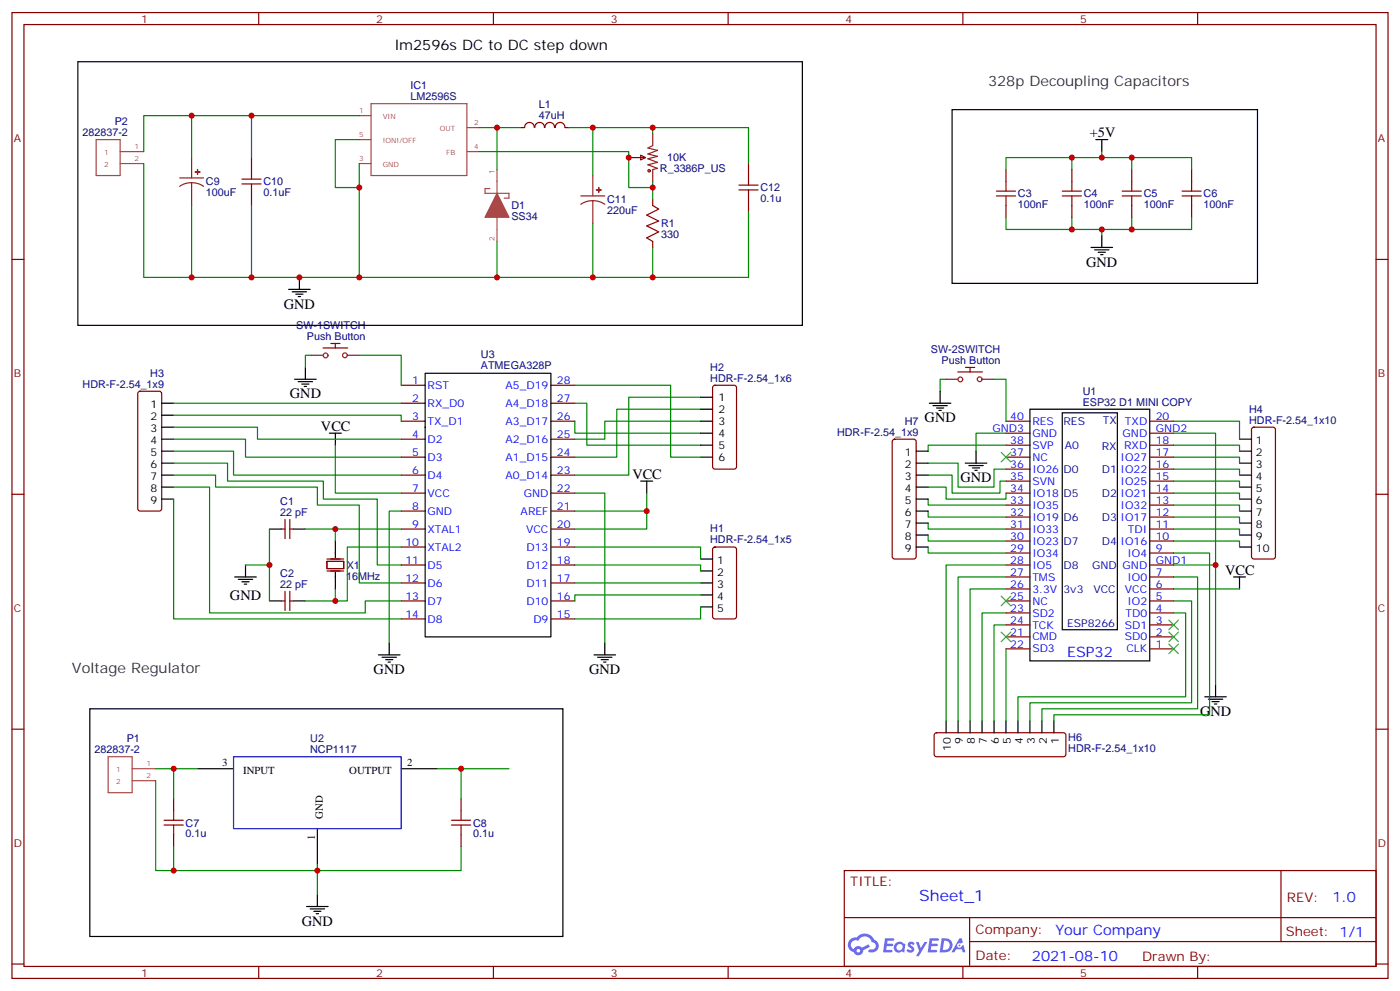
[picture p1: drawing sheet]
<svg xmlns="http://www.w3.org/2000/svg" width="412mm" height="292mm" viewBox="0 0 412 292" stroke-linecap="round" stroke-linejoin="round" font-family="sans-serif">
<g fill="none" stroke="#870000" stroke-width=".35">
<path d="M3.5 3.7h405.4v284.3h-405.4zM7.1 7.2h398.2v277.3h-398.2zM76.2 3.7v3.5M145.3 3.7v3.5M214.5 3.7v3.5M283.6 3.7v3.5M352.8 3.7v3.5M3.5 76.4h3.6M405.3 76.4h3.6M3.5 145.5h3.6M405.3 145.5h3.6M3.5 214.7h3.6"/>
<path d="M405.3 214.7h3.6M248.7 256.3h156.6v28.2h-156.6zM377.3 256.3v20.9M248.7 270.1h156.5M285.6 277.2h119.6M285.6 270.1v14.2M3.5 283.8h3.6M76.2 284.5v3.5M145.3 284.5v3.5M214.5 284.5v3.5M283.6 284.5v3.5M352.8 284.5v3.5"/>
<path d="M405.3 283.8h3.6"/>
</g>
<g fill="#5487ff">
<path d="M267.7 277.5a1.22 1.22 0 0 1 1.7 .2l-.4 .6a.47 .47 0 0 0-.3-.4 .47 .47 0 0 0-.5 .2l.1 .2a1.14 1.14 0 0 1 .8 1.8 1.14 1.14 0 0 1-1.9 0l-.2-.2 .5-.6 .7 .5a.29 .29 0 0 0 .3-.3 .29 .29 0 0 0-.2-.3 1.04 1.04 0 0 1-.6-1.7z"/>
<path d="M260.7 276.2h2.4l.3 .2-.2 .5-1.8 .1-.1 .8h1.5l.3 .4-.3 .4h-1.6l-.2 1.1h1.7l.2 .3-.2 .3-2.6 .1z"/>
<path d="M273.8 276.2h2.4l.3 .2-.1 .5-1.8 .1-.2 .8h1.6l.3 .4-.4 .4-1.6-.1-.1 1.1 1.7 .1 .2 .3-.2 .3-2.6 .1z"/>
<path d="M282.6 276.2h.7l.3 1.3-.6 .3a.69 .69 0 0 0-1 .3 .69 .69 0 0 0 .4 .9 .69 .69 0 0 0 .9-.6l.5-.2 .6 2.2h-.8l-.2-.9h-1.8l-.5 .9h-.8z"/>
<path d="M269.8 277.3h.8l.6 1.8 1.1-1.8h.9l-2.6 4.2h-.8l.9-1.5z"/>
<path d="M277.4 276.2l-.6 4.2h1.3a2.11 2.11 0 0 0 2.5-2.1 2.11 2.11 0 0 0-2.5-2.1zM278.1 277a1.39 1.39 0 0 1 1.7 1.4 1.39 1.39 0 0 1-1.8 1.2h-.3z"/>
<path d="M263.7 277.8a1.54 1.54 0 0 0-.1 2.2 1.54 1.54 0 0 0 2.2 .1l.6 .3 .3-2.3-.2-.3h-.4a1.49 1.49 0 0 0-2.4 0zM264 278.8a.94 .94 0 0 1 1.8 0 .94 .94 0 0 1-1.8 0z"/>
<path d="M250.4 276.6a2.18 2.18 0 0 0 1.1 3.7 1.44 1.44 0 0 0 1.6 .9 1.44 1.44 0 0 0 1.2-1.4l2-1.1-.5-.7-1.9 1a1.47 1.47 0 0 0-2.4 .4 1.39 1.39 0 0 1-.7-1.9 1.39 1.39 0 0 1 2-.5 2.12 2.12 0 0 1 2.2-1.3 2.12 2.12 0 0 1 1.9 1.7 1.14 1.14 0 0 1 1.1 1.4 1.14 1.14 0 0 1-1.7 .7 .43 .43 0 0 0-.5 .4 .43 .43 0 0 0 .4 .5 1.98 1.98 0 0 0 2.5-1.2 1.98 1.98 0 0 0-1.2-2.6 3.1 3.1 0 0 0-5.3-.6l-.9 .1zM252.3 279.9a.55 .55 0 0 1 1.1 0 .55 .55 0 0 1-1.1 0z"/>
<circle cx="282.6" cy="278.3" r=".26"/>
</g>
<g fill="none" stroke="#870000" stroke-width=".35">
<path d="M153.5 37.6h1M154.6 37.5a1.41 1.41 0 0 1 1.4-1.5 1.41 1.41 0 0 1 1.4 1.5M157.6 37.5a1.41 1.41 0 0 1 1.4-1.5 1.41 1.41 0 0 1 1.4 1.5M160.5 37.5a1.41 1.41 0 0 1 1.4-1.5 1.41 1.41 0 0 1 1.4 1.5M163.6 37.5a1.41 1.41 0 0 1 1.4-1.5 1.41 1.41 0 0 1 1.4 1.5M166.5 37.6h1.1M74.1 46.4v3.5M74.1 57v3.5M185.2 46.4h4.9M188.7 45.7l1.4 .7-1.4 .7zM192.3 58.7v1.8M220.5 48.2v3.5"/>
<path d="M220.5 58.7v3.6M296.3 49.9v3.5M315.7 49.9v3.5M333.4 49.9v3.5M351 49.9v3.5M192.3 71.1v1.7M296.3 60.5v3.5M315.7 60.5v3.5M333.4 60.5v3.5M351 60.5v3.5M40.8 115.4l.5-.2h5.6l.5 .2 .2 .5v33.9l-.2 .5-.5 .2h-5.6l-.5-.3-.2-.4v-33.9zM118.2 113.4h7"/>
<path d="M118.2 118.7h7M162.3 113.4h7M162.3 118.7h7M210.1 113.6l.5-.2h5.7l.6 .4 .1 23.6-.5 .7h-5.9l-.6-.4-.1-23.6zM118.2 124h7M118.2 129.3h7M118.2 134.6h7M118.2 139.9h7M162.3 124h7M162.3 129.3h7M162.3 134.6h7M162.3 139.9h7"/>
<path d="M263.1 129.5l.4-.2h5.7l.5 .2 .2 .5v33.9l-.3 .5-.4 .2h-5.7l-.5-.3-.2-.4v-33.9zM296.3 124h7.1M296.3 134.6h7.1M296.3 127.5h7.1M296.3 131.1h7.1M296.3 138.1h7.1M338.7 124h7M338.7 134.6h7M338.7 127.5h7M338.7 131.1h7M338.7 138.1h7M368.9 126l.5-.2h5.6l.5 .2 .2 .5v37.4l-.2 .5-.5 .2h-5.6l-.5-.3-.2-.4v-37.4z"/>
<path d="M82.9 155.8h1.1M84 152.9v5.7M85.4 152.9v5.7M85.4 155.8h1M118.2 155.8h7M118.2 145.2h7M118.2 150.5h7M162.3 155.8h7M162.3 145.2h7M162.3 150.5h7M296.3 155.8h7.1M296.3 145.2h7.1"/>
<path d="M296.3 141.6h7.1M296.3 148.7h7.1M296.3 152.2h7.1M296.3 159.3h7.1M338.7 155.8h7M338.7 145.2h7M338.7 141.6h7M338.7 148.7h7M338.7 152.2h7M338.7 159.3h7M82.9 176.9h1.1M84 174.1v5.6"/>
<path d="M85.4 174.1v5.6M85.4 176.9h1M96.3 165.3h4.9v2.1h-4.9zM96.3 168.1h4.9M96.3 164.6h4.9M118.2 176.9h7M118.2 161h7M118.2 166.3h7M118.2 171.6h7M162.3 176.9h7M162.3 161h7M162.3 166.3h7"/>
<path d="M162.3 171.6h7M210.1 161.2l.5-.2h5.7l.6 .5 .1 20-.5 .7h-5.9l-.6-.5-.1-20zM296.3 176.9h7.1M296.3 166.3h7.1M296.3 162.8h7.1M296.3 169.9h7.1M296.3 173.4h7.1M338.7 176.9h7M338.7 166.3h7M338.7 162.8h7M338.7 169.9h7M338.7 173.4h7"/>
<path d="M118.2 182.2h7M162.3 182.2h7M296.3 180.4h7.1M296.3 184h7.1M296.3 187.5h7.1M296.3 191h7.1M338.7 180.4h7M338.7 184h7M338.7 187.5h7M338.7 191h7M275.4 215.9l.5-.2h37.4l.5 .2 .2 .5v5.7l-.3 .5-.4 .2h-37.4l-.5-.3-.2-.4v-5.7zM51.2 235.1v3.6"/>
<path d="M135.8 235.1v3.6M51.2 245.7v3.5M135.8 245.7v3.5"/>
</g>
<g fill="none" stroke="#000" stroke-width=".35">
<path d="M22.9 18.2h213.5v77.6h-213.5zM280.5 32.3h89.9v51.1h-89.9zM322.8 41.1h3.5M324.6 41.1v3.5M321.4 72.8h6.3M322.4 73.6h4.3M323.5 74.3h2.1M324.2 75h.7M324.6 69.3v3.5M85 85.2h6.4M86.1 85.9h4.2M87.1 86.6h2.2"/>
<path d="M87.8 87.3h.7M88.2 81.7v3.5M47.6 118.7h3.6M86.8 111.7h6.3M87.8 112.4h4.3M88.9 113.1h2.1M89.6 113.8h.7M90 108.1v3.6M125.2 109.9h37.1v77.6h-37.1zM206.4 116.9h3.5M273.8 118.7h6.3M274.8 119.4h4.2"/>
<path d="M276.9 115.2v3.5M47.6 122.2h3.6M47.6 125.8h3.6M47.6 129.3h3.6M47.6 132.8h3.6M47.6 136.3h3.6M47.6 139.9h3.6M97 127.5h3.5M98.8 127.5v3.6M206.4 127.5h3.5M206.4 120.5h3.5M206.4 124h3.5"/>
<path d="M206.4 131.1h3.5M206.4 134.6h3.5M269.9 132.8h3.5M269.9 136.3h3.5M269.9 139.9h3.5M275.9 120.1h2.1M276.6 120.8h.7M284.3 136.3h6.4M285.4 137.1h4.2M286.5 137.8h2.1M287.2 138.5h.7M287.5 132.8v3.5"/>
<path d="M303.4 120.5h35.3v74.1h-35.3zM312.9 121.5h16.2v63.9h-16.2zM365.1 129.3h3.6M365.1 132.8h3.6M365.1 136.3h3.6M365.1 139.9h3.6M47.6 143.4h3.6M47.6 146.9h3.6M79.4 155.8h3.5M86.4 155.8h3.6M98.8 159.3v4.9M188.7 141.6h3.6"/>
<path d="M190.5 141.6v3.6M269.9 143.4h3.5M269.9 146.9h3.5M269.9 150.5h3.5M269.9 154h3.5M269.9 157.5h3.5M365.1 143.4h3.6M365.1 146.9h3.6M365.1 150.5h3.6M365.1 154h3.6M365.1 157.5h3.6M69.1 169.9h6.4"/>
<path d="M70.2 170.6h4.2M71.3 171.3h2.1M72 172h.7M72.3 166.3v3.6M79.4 176.9h3.5M86.4 176.9h3.6M98.8 168.5v4.9M206.4 164.6h3.5M206.4 168.1h3.5M206.4 171.6h3.5M206.4 175.2h3.5M206.4 178.7h3.5"/>
<path d="M269.9 161h3.5M363.4 169.9h3.5M365.1 169.9v3.5M365.1 161h3.6M111.5 192.8h6.3M112.5 193.5h4.3M113.6 194.2h2.1M114.3 194.9h.7M114.7 189.3v3.5M175 192.8h6.3M176 193.5h4.3M177.1 194.2h2.1"/>
<path d="M177.8 194.9h.7M178.2 189.3v3.5M26.5 208.7h139.3v67h-139.3zM278.7 212.2v3.5M282.2 212.2v3.5M285.8 212.2v3.5M289.3 212.2v3.5M292.8 212.2v3.5M296.3 212.2v3.5M299.9 212.2v3.5M303.4 212.2v3.5M306.9 212.2v3.5"/>
<path d="M310.4 212.2v3.5M354.9 205.1h6.3M356 205.8h4.2M357 206.6h2.1M357.7 207.3h.7M358.1 201.6v3.5M58.2 226.3h10.6M118.2 226.3h10.6M93.5 243.9v10.6M90.3 266.9h6.4M91.4 267.6h4.2M92.4 268.3h2.1"/>
<path d="M93.1 269h.7M93.5 263.3v3.6"/>
</g>
<g fill="none" stroke="#008700" stroke-width=".35">
<path d="M56.4 34v12.4M74.1 34v12.4M105.8 34h-63.5v10.6M141.1 37.6h12.4M146.4 37.6v12.3M167.6 37.6h7v14.1M174.6 37.6h17.7v1.7M192.3 37.6h28.2v10.6M42.3 48.2v33.5h14.1M105.8 48.2v33.5h-49.4v-21.2M105.8 41.1h-7v14.1h7M141.1 44.6h44.1v10.6h7.1v-1.8"/>
<path d="M192.3 55.2v3.5M296.3 49.9v-3.5h54.7v3.5M315.7 46.4v3.5M324.6 44.6v1.8M333.4 46.4v3.5M74.1 60.5v21.2M146.4 71.1v10.6h-40.6M174.6 65.8v15.9h-28.2M192.3 72.8v8.9h-17.7M220.5 62.3v19.4h-28.2M296.3 64v3.6h54.7v-3.6M315.7 64v3.6"/>
<path d="M324.6 67.6v1.7M333.4 64v3.6M51.2 118.7h67M91.7 104.6h-1.7v3.5M105.8 104.6h12.4v8.8M169.3 118.7h3.6v12.4h33.5M169.3 113.4h28.3v21.2h8.8M206.4 116.9h-21.2v23h-15.9M278.7 111.7h-1.8v3.5M292.8 111.7h3.5v12.3M51.2 122.2h67v1.8M51.2 125.8h24.6v3.5h42.4"/>
<path d="M51.2 139.9h12.3v3.5h30v5.3h12.3v22.9h12.4M51.2 136.3h15.8v5.3h28.2v5.3h15.9v19.4h7.1M51.2 132.8h17.6v7.1h49.4M51.2 129.3h21.1v5.3h45.9M98.8 131.1v14.1h19.4M169.3 124v3.5h37.1M206.4 120.5h-24.7v14.1h-12.4M206.4 124h-28.2v5.3h-8.9M273.4 136.3h8.8v7.1h10.6v-5.3h3.5M273.4 139.9h7.1v5.3h14.1v-3.6h1.7M296.3 127.5h-8.8v5.3M296.3 131.1h-22.9v1.7"/>
<path d="M345.7 127.5h12.4v74.1M345.7 124h19.4v5.3M345.7 131.1h19.4v1.7M345.7 134.6h19.4v1.7M345.7 138.1h19.4v1.8M51.2 146.9v35.3h67M51.2 143.4h10.5v37h45.9v-3.5h10.6M79.4 155.8v10.5h-7.1M90 155.8h8.8M118.2 155.8h-19.4v3.5M118.2 150.5h-3.5v38.8M169.3 145.2h8.9v44.1"/>
<path d="M190.5 145.2v5.3h-21.2M190.5 150.5v5.3h-21.2M273.4 143.4h5.3v3.5h17.6v-1.7M273.4 146.9v1.8h22.9M273.4 150.5v1.7h22.9M273.4 154v1.8h22.9M273.4 157.5v1.8h22.9M345.7 141.6h19.4v1.8M345.7 145.2h19.4v1.7M345.7 148.7h19.4v1.8M345.7 152.2h19.4v1.8M345.7 155.8h19.4v1.7"/>
<path d="M345.7 159.3h19.4v1.7M79.4 166.3v10.6M98.8 173.4v3.5M118.2 161h-15.9v15.9h-12.3M169.3 161h37.1v3.6M169.3 166.3h37.1v1.8M169.3 171.6h37.1M206.4 175.2h-37.1v1.7M206.4 178.7v3.5h-37.1M273.4 161v1.8h22.9M296.3 173.4h-10.5v38.8M296.3 169.9h-14.1v42.3"/>
<path d="M296.3 166.3h-17.6v45.9M345.7 162.8h10.6v47.6h-45.9v1.8M345.7 169.9h7.1v38.8h-45.9v3.5M345.7 176.9h5.3v30h-47.6v5.3M345.7 166.3h12.4M345.7 173.4h19.4M296.3 184h-3.5v28.2M296.3 180.4h-7v31.8M296.3 191v21.2M345.7 180.4h3.5v24.7h-49.3v7.1M45.9 229.8v26.5h5.3M45.9 226.3h12.3"/>
<path d="M51.2 226.3v8.8M128.8 226.3h21.1M135.8 226.3v8.8M51.2 249.2v7.1h84.6v-7.1M93.5 254.5v8.8"/>
</g>
<g fill="none" stroke="#a10000" stroke-width=".35">
<path d="M71.3 52.7h5.6M71.3 54.2h5.6M74.1 49.9v2.8M74.1 54.2v2.8M217.7 55.9h5.6M217.7 54.5h5.6M220.5 51.7v2.8M220.5 55.9v2.8M293.5 56.3h5.7M293.5 57.7h5.7M296.3 53.4v2.9M296.3 57.7v2.8"/>
<path d="M312.9 56.3h5.7M312.9 57.7h5.7M315.7 53.4v2.9M315.7 57.7v2.8M330.6 56.3h5.6M330.6 57.7h5.6M333.4 53.4v2.9M333.4 57.7v2.8M348.2 56.3h5.6M348.2 57.7h5.6M351 53.4v2.9M351 57.7v2.8"/>
<path d="M192.3 60.5l1.7 1.1-3.5 1.7 3.5 1.8-3.5 1.4 3.5 1.8-3.5 1.7 1.8 1.1M51.2 238.7v2.8M135.8 238.7v2.8M48.3 242.9h5.7M48.3 241.5h5.7M51.2 242.9v2.8M133 242.9h5.6M133 241.5h5.6M135.8 242.9v2.8"/>
<circle cx="191.2" cy="50.3" r=".35"/>
</g>
<path d="M95.2 102.4h7.2M97.5 101.1h2.6M98.8 101.2v1.3M282.1 109.5h7.3M284.4 108.2h2.7M285.8 108.2v1.3" fill="none" stroke="#900" stroke-width=".35"/>
<g fill="none" stroke="#8c2424" stroke-width=".35">
<path d="M192.3 39.3v3.6l-1.4 .7 2.8 .7-2.8 1 2.8 .7-2.8 .7 2.8 1.1-2.8 .7 2.8 1.1-1.4 .3v3.5M52.9 52.4h7.1M56.4 53.8l-1.8 .2-1.7 .9M56.4 53.8l1.9 .2 1.7 .9M56.4 46.4v6M56.4 53.8v6.7M171.1 57.7h7.1M174.6 59.1l-1.8 .2-1.7 .8M174.6 59.1l1.9 .2 1.7 .8M174.6 51.7v6M174.6 59.1v6.7M91.7 104.6h3.5"/>
<path d="M102.3 104.6h3.5M278.7 111.7h3.5M289.3 111.7h3.5"/>
<circle cx="95.9" cy="104.6" r=".71"/>
<circle cx="101.6" cy="104.6" r=".71"/>
<circle cx="282.9" cy="111.7" r=".71"/>
<circle cx="288.6" cy="111.7" r=".71"/>
</g>
<path d="M68.8 222.8h49.4v21.1h-49.4z" fill="none" stroke="#0000bf" stroke-width=".35"/>
<g fill="none" stroke="#a64a4a" stroke-width=".35">
<path d="M105.8 34h3.5M109.3 30.5h28.2v21.2h-28.2zM137.6 37.6h3.5M28.3 41.1h7.1v10.6h-7.1zM35.4 48.2h6.9M35.4 44.6h6.9M105.8 41.1h3.5M105.8 48.2h3.5M137.6 44.6h3.5M144.3 55.5h-1.4v1.4h7v1.4h-1.4M146.4 49.9v7M146.4 64v3.5"/>
<path d="M146.4 67.6v3.5M31.9 222.8h7v10.6h-7zM38.9 226.3h7M38.9 229.8h7"/>
</g>
<g fill="#8c2424" stroke="#8c2424" stroke-width=".35">
<path d="M57.5 50.6l1.4 .1z"/>
<path d="M58.2 49.9v1.4z"/>
<path d="M175.7 55.9l1.4 .1z"/>
<path d="M176.4 55.2v1.4z"/>
</g>
<path d="M146.4 56.9l3.5 7.1h-7z" fill="#a64a4a" stroke="#a64a4a" stroke-width=".35"/>
<path d="M294.9 133.2l2.8 2.8M297.7 133.2l-2.8 2.8M294.9 175.5l2.8 2.8M297.7 175.5l-2.8 2.8M294.9 186.1l2.8 2.8M297.7 186.1l-2.8 2.8M344.3 182.6l2.8 2.8M344.3 186.1l2.8 2.8M344.3 189.6l2.8 2.8M347.1 182.6l-2.8 2.8M347.1 186.1l-2.8 2.8M347.1 189.6l-2.8 2.8" fill="none" stroke="#3c3" stroke-width=".35"/>
<g fill="#c00">
<circle cx="79.4" cy="166.3" r=".88"/>
<circle cx="315.7" cy="67.6" r=".88"/>
<circle cx="315.7" cy="46.4" r=".88"/>
<circle cx="333.4" cy="46.4" r=".88"/>
<circle cx="333.4" cy="67.6" r=".88"/>
<circle cx="324.6" cy="46.4" r=".88"/>
<circle cx="324.6" cy="67.6" r=".88"/>
<circle cx="135.8" cy="226.3" r=".88"/>
<circle cx="98.8" cy="155.8" r=".88"/>
<circle cx="98.8" cy="176.9" r=".88"/>
<circle cx="190.5" cy="150.5" r=".88"/>
<circle cx="74.1" cy="81.7" r=".88"/>
<circle cx="105.8" cy="55.2" r=".88"/>
<circle cx="146.4" cy="37.6" r=".88"/>
<circle cx="174.6" cy="37.6" r=".88"/>
<circle cx="185.2" cy="46.4" r=".88"/>
<circle cx="192.3" cy="55.2" r=".88"/>
<circle cx="192.3" cy="37.6" r=".88"/>
<circle cx="105.8" cy="81.7" r=".88"/>
<circle cx="146.4" cy="81.7" r=".88"/>
<circle cx="174.6" cy="81.7" r=".88"/>
<circle cx="192.3" cy="81.7" r=".88"/>
<circle cx="358.1" cy="166.3" r=".88"/>
<circle cx="88.2" cy="81.7" r=".88"/>
<circle cx="51.2" cy="226.3" r=".88"/>
<circle cx="56.4" cy="34" r=".88"/>
<circle cx="74.1" cy="34" r=".88"/>
<circle cx="56.4" cy="81.7" r=".88"/>
<circle cx="93.5" cy="256.3" r=".88"/>
<circle cx="51.2" cy="256.3" r=".88"/>
</g>
<text font-size="4.6" fill="#00f" x="270.8" y="265.3">Sheet_1</text>
<g font-size="4.2">
<text x="116.4" y="14.6">lm2596s DC to DC step down</text>
<text x="321" y="40.4">+5V</text>
<text x="320" y="78.5">GND</text>
<text x="83.6" y="90.8">GND</text>
<text x="85.4" y="117.3">GND</text>
<text x="272.4" y="124.4">GND</text>
<text x="94.5" y="126.8">VCC</text>
<text x="186.3" y="140.9">VCC</text>
<text x="282.9" y="142">GND</text>
<text x="360.9" y="169.2">VCC</text>
<text x="67.7" y="176.5">GND</text>
<text x="110.1" y="198.4">GND</text>
<text x="173.6" y="198.4">GND</text>
<text x="353.5" y="210.8">GND</text>
<text x="88.9" y="272.5">GND</text>
</g>
<g font-size="4.2" fill="#333">
<text x="291" y="25.2">328p Decoupling Capacitors</text>
<text x="21.2" y="198.1">Voltage Regulator</text>
</g>
<g font-size="4.2" fill="#00f">
<text x="314.3" y="193.5">ESP32</text>
<text x="392.5" y="265.6">1.0</text>
<text x="310.9" y="275.1">Your Company</text>
<text x="304" y="282.9">2021-08-10</text>
</g>
<g font-size="3.9" fill="#800">
<text x="250.5" y="260.9">TITLE:</text>
<text x="379.1" y="265.6">REV:</text>
<text x="287.4" y="275.1">Company:</text>
<text x="378.7" y="275.7">Sheet: 1/1</text>
<text x="287.4" y="282.8">Date:</text>
<text x="336.4" y="282.8">Drawn By:</text>
</g>
<g font-size="3.2" fill="#800">
<text x="41.6" y="6.7">1</text>
<text x="110.8" y="6.7">2</text>
<text x="179.9" y="6.7">3</text>
<text x="249.1" y="6.7">4</text>
<text x="318.2" y="6.7">5</text>
<text x="4.1" y="41.8">A</text>
<text x="405.9" y="41.8">A</text>
<text x="4.1" y="110.9">B</text>
<text x="405.9" y="110.9">B</text>
<text x="4.1" y="180.1">C</text>
<text x="405.9" y="180.1">C</text>
<text x="4.1" y="249.2">D</text>
<text x="405.9" y="249.2">D</text>
<text x="41.6" y="287.5">1</text>
<text x="110.8" y="287.5">2</text>
<text x="179.9" y="287.5">3</text>
<text x="249.1" y="287.5">4</text>
<text x="318.2" y="287.5">5</text>
</g>
<g font-size="3.2" fill="#000080">
<text x="120.9" y="29.5">LM2596S</text>
<text x="120.9" y="26.2">IC1</text>
<text x="158.7" y="35">47uH</text>
<text x="158.7" y="31.8">L1</text>
<text x="24.3" y="40">282837-2</text>
<text x="33.8" y="36.9">P2</text>
<text x="196.6" y="47.5">10K</text>
<text x="194.4" y="50.7">R_3386P_US</text>
<text x="60.7" y="57.8">100uF</text>
<text x="60.7" y="54.6">C9</text>
<text x="77.6" y="57.8">0.1uF</text>
<text x="77.6" y="54.6">C10</text>
<text x="178.9" y="59.9">C11</text>
<text x="224" y="59.5">0.1u</text>
<text x="224" y="56.4">C12</text>
<text x="299.9" y="58.1">C3</text>
<text x="319.3" y="58.1">C4</text>
<text x="336.9" y="58.1">C5</text>
<text x="354.5" y="58.1">C6</text>
<text x="150.6" y="64.8">SS34</text>
<text x="150.6" y="61.6">D1</text>
<text x="178.9" y="63.1">220uF</text>
<text x="299.9" y="61.3">100nF</text>
<text x="319.3" y="61.3">100nF</text>
<text x="336.9" y="61.3">100nF</text>
<text x="354.5" y="61.3">100nF</text>
<text x="194.7" y="70.1">330</text>
<text x="194.7" y="66.9">R1</text>
<text x="87.2" y="96.9">SW-1SWITCH</text>
<text x="90.4" y="100.1">Push Button</text>
<text x="141.7" y="105.5">U3</text>
<text x="274.2" y="103.9">SW-2SWITCH</text>
<text x="277.4" y="107.1">Push Button</text>
<text x="44.3" y="110.9">H3</text>
<text x="141.7" y="108.7">ATMEGA328P</text>
<text x="209.2" y="109.1">H2</text>
<text x="209.2" y="112.4">HDR-F-2.54_1x6</text>
<text x="24.3" y="114.1">HDR-F-2.54_1x9</text>
<text x="318.9" y="119.4">ESP32 D1 MINI COPY</text>
<text x="318.9" y="116.2">U1</text>
<text x="266.5" y="125.1">H7</text>
<text x="368" y="124.7">HDR-F-2.54_1x10</text>
<text x="368" y="121.5">H4</text>
<text x="246.6" y="128.2">HDR-F-2.54_1x9</text>
<text x="82.6" y="148.7">C1</text>
<text x="82.6" y="151.9">22 pF</text>
<text x="209.2" y="160">HDR-F-2.54_1x5</text>
<text x="209.2" y="156.8">H1</text>
<text x="102.1" y="167.5">X1</text>
<text x="82.6" y="173">22 pF</text>
<text x="82.6" y="169.9">C2</text>
<text x="102" y="170.7">16MHz</text>
<text x="27.8" y="221.7">282837-2</text>
<text x="37.3" y="218.5">P1</text>
<text x="91.4" y="221.7">NCP1117</text>
<text x="91.4" y="218.5">U2</text>
<text x="314.7" y="221.5">HDR-F-2.54_1x10</text>
<text x="314.7" y="218.3">H6</text>
<text x="54.7" y="243.4">C7</text>
<text x="139.4" y="243.4">C8</text>
<text x="54.7" y="246.5">0.1u</text>
<text x="139.3" y="246.5">0.1u</text>
</g>
<g font-size="3.2" fill="#00f">
<text x="121.5" y="113.1">1</text>
<text x="164" y="113.1">28</text>
<text x="121.5" y="118.4">2</text>
<text x="125.9" y="114.5">RST</text>
<text x="125.9" y="119.8">RX_D0</text>
<text x="148.9" y="119.8">A4_D18</text>
<text x="148.9" y="114.5">A5_D19</text>
<text x="164" y="118.4">27</text>
<text x="121.5" y="123.6">3</text>
<text x="125.9" y="125.1">TX_D1</text>
<text x="148.9" y="125.1">A3_D17</text>
<text x="164" y="123.6">26</text>
<text x="297.6" y="123.6">40</text>
<text x="304.1" y="125.1">RES</text>
<text x="331.4" y="125.1">TXD</text>
<text x="340.4" y="123.6">20</text>
<text x="121.5" y="128.9">4</text>
<text x="125.9" y="130.4">D2</text>
<text x="148.9" y="130.4">A2_D16</text>
<text x="164" y="128.9">25</text>
<text x="292.3" y="127.2">GND3</text>
<text x="297.6" y="130.7">38</text>
<text x="304.1" y="128.6">GND</text>
<text x="330.7" y="128.6">GND</text>
<text x="340.4" y="127.2">GND2</text>
<text x="340.4" y="130.7">18</text>
<text x="121.5" y="134.2">5</text>
<text x="125.9" y="135.6">D3</text>
<text x="148.9" y="135.6">A1_D15</text>
<text x="164" y="134.2">24</text>
<text x="297.6" y="134.2">37</text>
<text x="297.6" y="137.8">36</text>
<text x="304.1" y="135.6">NC</text>
<text x="304.1" y="132.1">SVP</text>
<text x="330.1" y="135.6">IO27</text>
<text x="331.1" y="132.1">RXD</text>
<text x="340.4" y="134.2">17</text>
<text x="340.4" y="137.8">16</text>
<text x="121.5" y="139.5">6</text>
<text x="125.9" y="140.9">D4</text>
<text x="148.9" y="140.9">A0_D14</text>
<text x="164" y="139.5">23</text>
<text x="297.6" y="141.3">35</text>
<text x="304.1" y="142.7">SVN</text>
<text x="304.1" y="139.2">IO26</text>
<text x="330.1" y="139.2">IO22</text>
<text x="330.1" y="142.7">IO25</text>
<text x="340.4" y="141.3">15</text>
<text x="121.5" y="144.8">7</text>
<text x="125.9" y="146.2">VCC</text>
<text x="154.3" y="146.2">GND</text>
<text x="164" y="144.8">22</text>
<text x="297.6" y="148.3">33</text>
<text x="297.6" y="144.8">34</text>
<text x="304.1" y="149.8">IO35</text>
<text x="304.1" y="146.2">IO18</text>
<text x="330.1" y="146.2">IO21</text>
<text x="330.1" y="149.8">IO32</text>
<text x="340.4" y="144.8">14</text>
<text x="340.4" y="148.3">13</text>
<text x="121.5" y="150.1">8</text>
<text x="121.5" y="155.4">9</text>
<text x="125.9" y="151.5">GND</text>
<text x="153.4" y="151.5">AREF</text>
<text x="164" y="155.4">20</text>
<text x="164" y="150.1">21</text>
<text x="297.6" y="155.4">31</text>
<text x="297.6" y="151.9">32</text>
<text x="304.1" y="153.3">IO19</text>
<text x="330.1" y="153.3">IO17</text>
<text x="340.4" y="151.9">12</text>
<text x="340.4" y="155.4">11</text>
<text x="119.4" y="160.7">10</text>
<text x="125.9" y="156.8">XTAL1</text>
<text x="155" y="156.8">VCC</text>
<text x="164" y="160.7">19</text>
<text x="297.6" y="158.9">30</text>
<text x="304.1" y="156.8">IO33</text>
<text x="304.1" y="160.3">IO23</text>
<text x="330.1" y="160.3">IO16</text>
<text x="332.2" y="156.8">TDI</text>
<text x="340.4" y="158.9">10</text>
<text x="119.4" y="166">11</text>
<text x="125.9" y="162.1">XTAL2</text>
<text x="125.9" y="167.4">D5</text>
<text x="155.1" y="167.4">D12</text>
<text x="155.1" y="162.1">D13</text>
<text x="164" y="166">18</text>
<text x="297.6" y="162.5">29</text>
<text x="297.6" y="166">28</text>
<text x="304.1" y="163.9">IO34</text>
<text x="304.1" y="167.4">IO5</text>
<text x="330.7" y="167.4">GND</text>
<text x="332.1" y="163.9">IO4</text>
<text x="340.4" y="162.5">9</text>
<text x="340.4" y="166">GND1</text>
<text x="119.4" y="171.3">12</text>
<text x="125.9" y="172.7">D6</text>
<text x="155.1" y="172.7">D11</text>
<text x="164" y="171.3">17</text>
<text x="297.6" y="169.5">27</text>
<text x="297.6" y="173">26</text>
<text x="304.1" y="170.9">TMS</text>
<text x="332.1" y="170.9">IO0</text>
<text x="340.4" y="169.5">7</text>
<text x="340.4" y="173">6</text>
<text x="119.4" y="176.6">13</text>
<text x="125.9" y="178">D7</text>
<text x="155.1" y="178">D10</text>
<text x="164" y="176.6">16</text>
<text x="297.6" y="176.6">25</text>
<text x="304.1" y="178">NC</text>
<text x="304.1" y="174.4">3.3V</text>
<text x="331.4" y="174.4">VCC</text>
<text x="332.1" y="178">IO2</text>
<text x="340.4" y="176.6">5</text>
<text x="119.4" y="181.9">14</text>
<text x="125.9" y="183.3">D8</text>
<text x="157.1" y="183.3">D9</text>
<text x="164" y="181.9">15</text>
<text x="297.6" y="180.1">23</text>
<text x="297.6" y="183.6">24</text>
<text x="304.1" y="181.5">SD2</text>
<text x="304.1" y="185">TCK</text>
<text x="331.3" y="185">SD1</text>
<text x="331.5" y="181.5">TD0</text>
<text x="340.4" y="180.1">4</text>
<text x="340.4" y="183.6">3</text>
<text x="297.6" y="187.1">21</text>
<text x="297.6" y="190.7">22</text>
<text x="304.1" y="188.6">CMD</text>
<text x="331.3" y="188.6">SD0</text>
<text x="340.4" y="187.1">2</text>
<text x="340.4" y="190.7">1</text>
<text x="304.1" y="192.1">SD3</text>
<text x="331.8" y="192.1">CLK</text>
</g>
<g font-size="3.2">
<text x="211.7" y="118">1</text>
<text x="44.3" y="120.1">1</text>
<text x="44.3" y="123.6">2</text>
<text x="211.7" y="121.5">2</text>
<text x="211.7" y="125.1">3</text>
<text x="44.3" y="127.2">3</text>
<text x="44.3" y="130.7">4</text>
<text x="211.7" y="128.6">4</text>
<text x="370" y="130.7">1</text>
<text x="44.3" y="134.2">5</text>
<text x="44.3" y="137.8">6</text>
<text x="211.7" y="132.1">5</text>
<text x="211.7" y="135.6">6</text>
<text x="266.6" y="134.2">1</text>
<text x="266.6" y="137.8">2</text>
<text x="370" y="134.2">2</text>
<text x="370" y="137.8">3</text>
<text x="44.3" y="141.3">7</text>
<text x="266.6" y="141.3">3</text>
<text x="370" y="141.3">4</text>
<text x="44.3" y="144.8">8</text>
<text x="44.3" y="148.3">9</text>
<text x="266.6" y="144.8">4</text>
<text x="266.6" y="148.3">5</text>
<text x="370" y="144.8">5</text>
<text x="370" y="148.3">6</text>
<text x="266.6" y="151.9">6</text>
<text x="266.6" y="155.4">7</text>
<text x="370" y="151.9">7</text>
<text x="370" y="155.4">8</text>
<text x="266.6" y="158.9">8</text>
<text x="370" y="158.9">9</text>
<text x="211.2" y="166">1</text>
<text x="266.6" y="162.5">9</text>
<text x="370" y="162.5">10</text>
<text x="211.2" y="169.5">2</text>
<text x="211.2" y="173">3</text>
<text x="211.2" y="176.6">4</text>
<text x="211.2" y="180.1">5</text>
<text x="280.1" y="221.1" transform="rotate(-90 280.1 221.1)">10</text>
<text x="283.6" y="219" transform="rotate(-90 283.6 219)">9</text>
<text x="287.2" y="219" transform="rotate(-90 287.2 219)">8</text>
<text x="290.7" y="219" transform="rotate(-90 290.7 219)">7</text>
<text x="294.2" y="219" transform="rotate(-90 294.2 219)">6</text>
<text x="297.7" y="219" transform="rotate(-90 297.7 219)">5</text>
<text x="301.3" y="219" transform="rotate(-90 301.3 219)">4</text>
<text x="304.8" y="219" transform="rotate(-90 304.8 219)">3</text>
<text x="308.3" y="219" transform="rotate(-90 308.3 219)">2</text>
<text x="311.9" y="219" transform="rotate(-90 311.9 219)">1</text>
<text x="65.4" y="225.6">3</text>
<text x="71.6" y="227.9">INPUT</text>
<text x="102.9" y="227.9">OUTPUT</text>
<text x="119.9" y="225.6">2</text>
<text x="95.1" y="241.1" transform="rotate(-90 95.1 241.1)">GND</text>
<text x="92.8" y="247.3" transform="rotate(-90 92.8 247.3)">1</text>
</g>
<g font-size="3.2" fill="#009">
<text x="313.3" y="125.1">RES</text>
<text x="324.9" y="124.7">TX</text>
<text x="313.6" y="132.1">A0</text>
<text x="324.6" y="132.5">RX</text>
<text x="313.3" y="139.2">D0</text>
<text x="324.6" y="139.2">D1</text>
<text x="313.3" y="146.2">D5</text>
<text x="324.6" y="146.2">D2</text>
<text x="313.3" y="153.3">D6</text>
<text x="324.6" y="153.3">D3</text>
<text x="313.3" y="160.3">D7</text>
<text x="324.6" y="160.3">D4</text>
<text x="313.3" y="167.4">D8</text>
<text x="321.7" y="167.4">GND</text>
<text x="313.3" y="174.4">3v3</text>
<text x="322.1" y="174.4">VCC</text>
<text x="314.3" y="184.7">ESP8266</text>
</g>
<g font-size="2.1" fill="#a54b4b">
<text x="105.8" y="33.3">1</text>
<text x="112.7" y="35.1">VIN</text>
<text x="105.8" y="40.4">5</text>
<text x="129.6" y="38.6">OUT</text>
<text x="139.7" y="36.9">2</text>
<text x="30.7" y="45.7">1</text>
<text x="39.7" y="43.9">1</text>
<text x="39.7" y="47.5">2</text>
<text x="105.8" y="47.5">3</text>
<text x="112.7" y="42.1">!ON!/OFF</text>
<text x="131.4" y="45.7">FB</text>
<text x="139.7" y="43.9">4</text>
<text x="30.7" y="49.2">2</text>
<text x="112.7" y="49.2">GND</text>
<text x="145.7" y="51.3" transform="rotate(-90 145.7 51.3)">1</text>
<text x="145.7" y="71" transform="rotate(-90 145.7 71)">2</text>
<text x="34.2" y="227.3">1</text>
<text x="43.2" y="225.6">1</text>
<text x="34.2" y="230.9">2</text>
<text x="43.2" y="229.1">2</text>
</g>
</svg>
